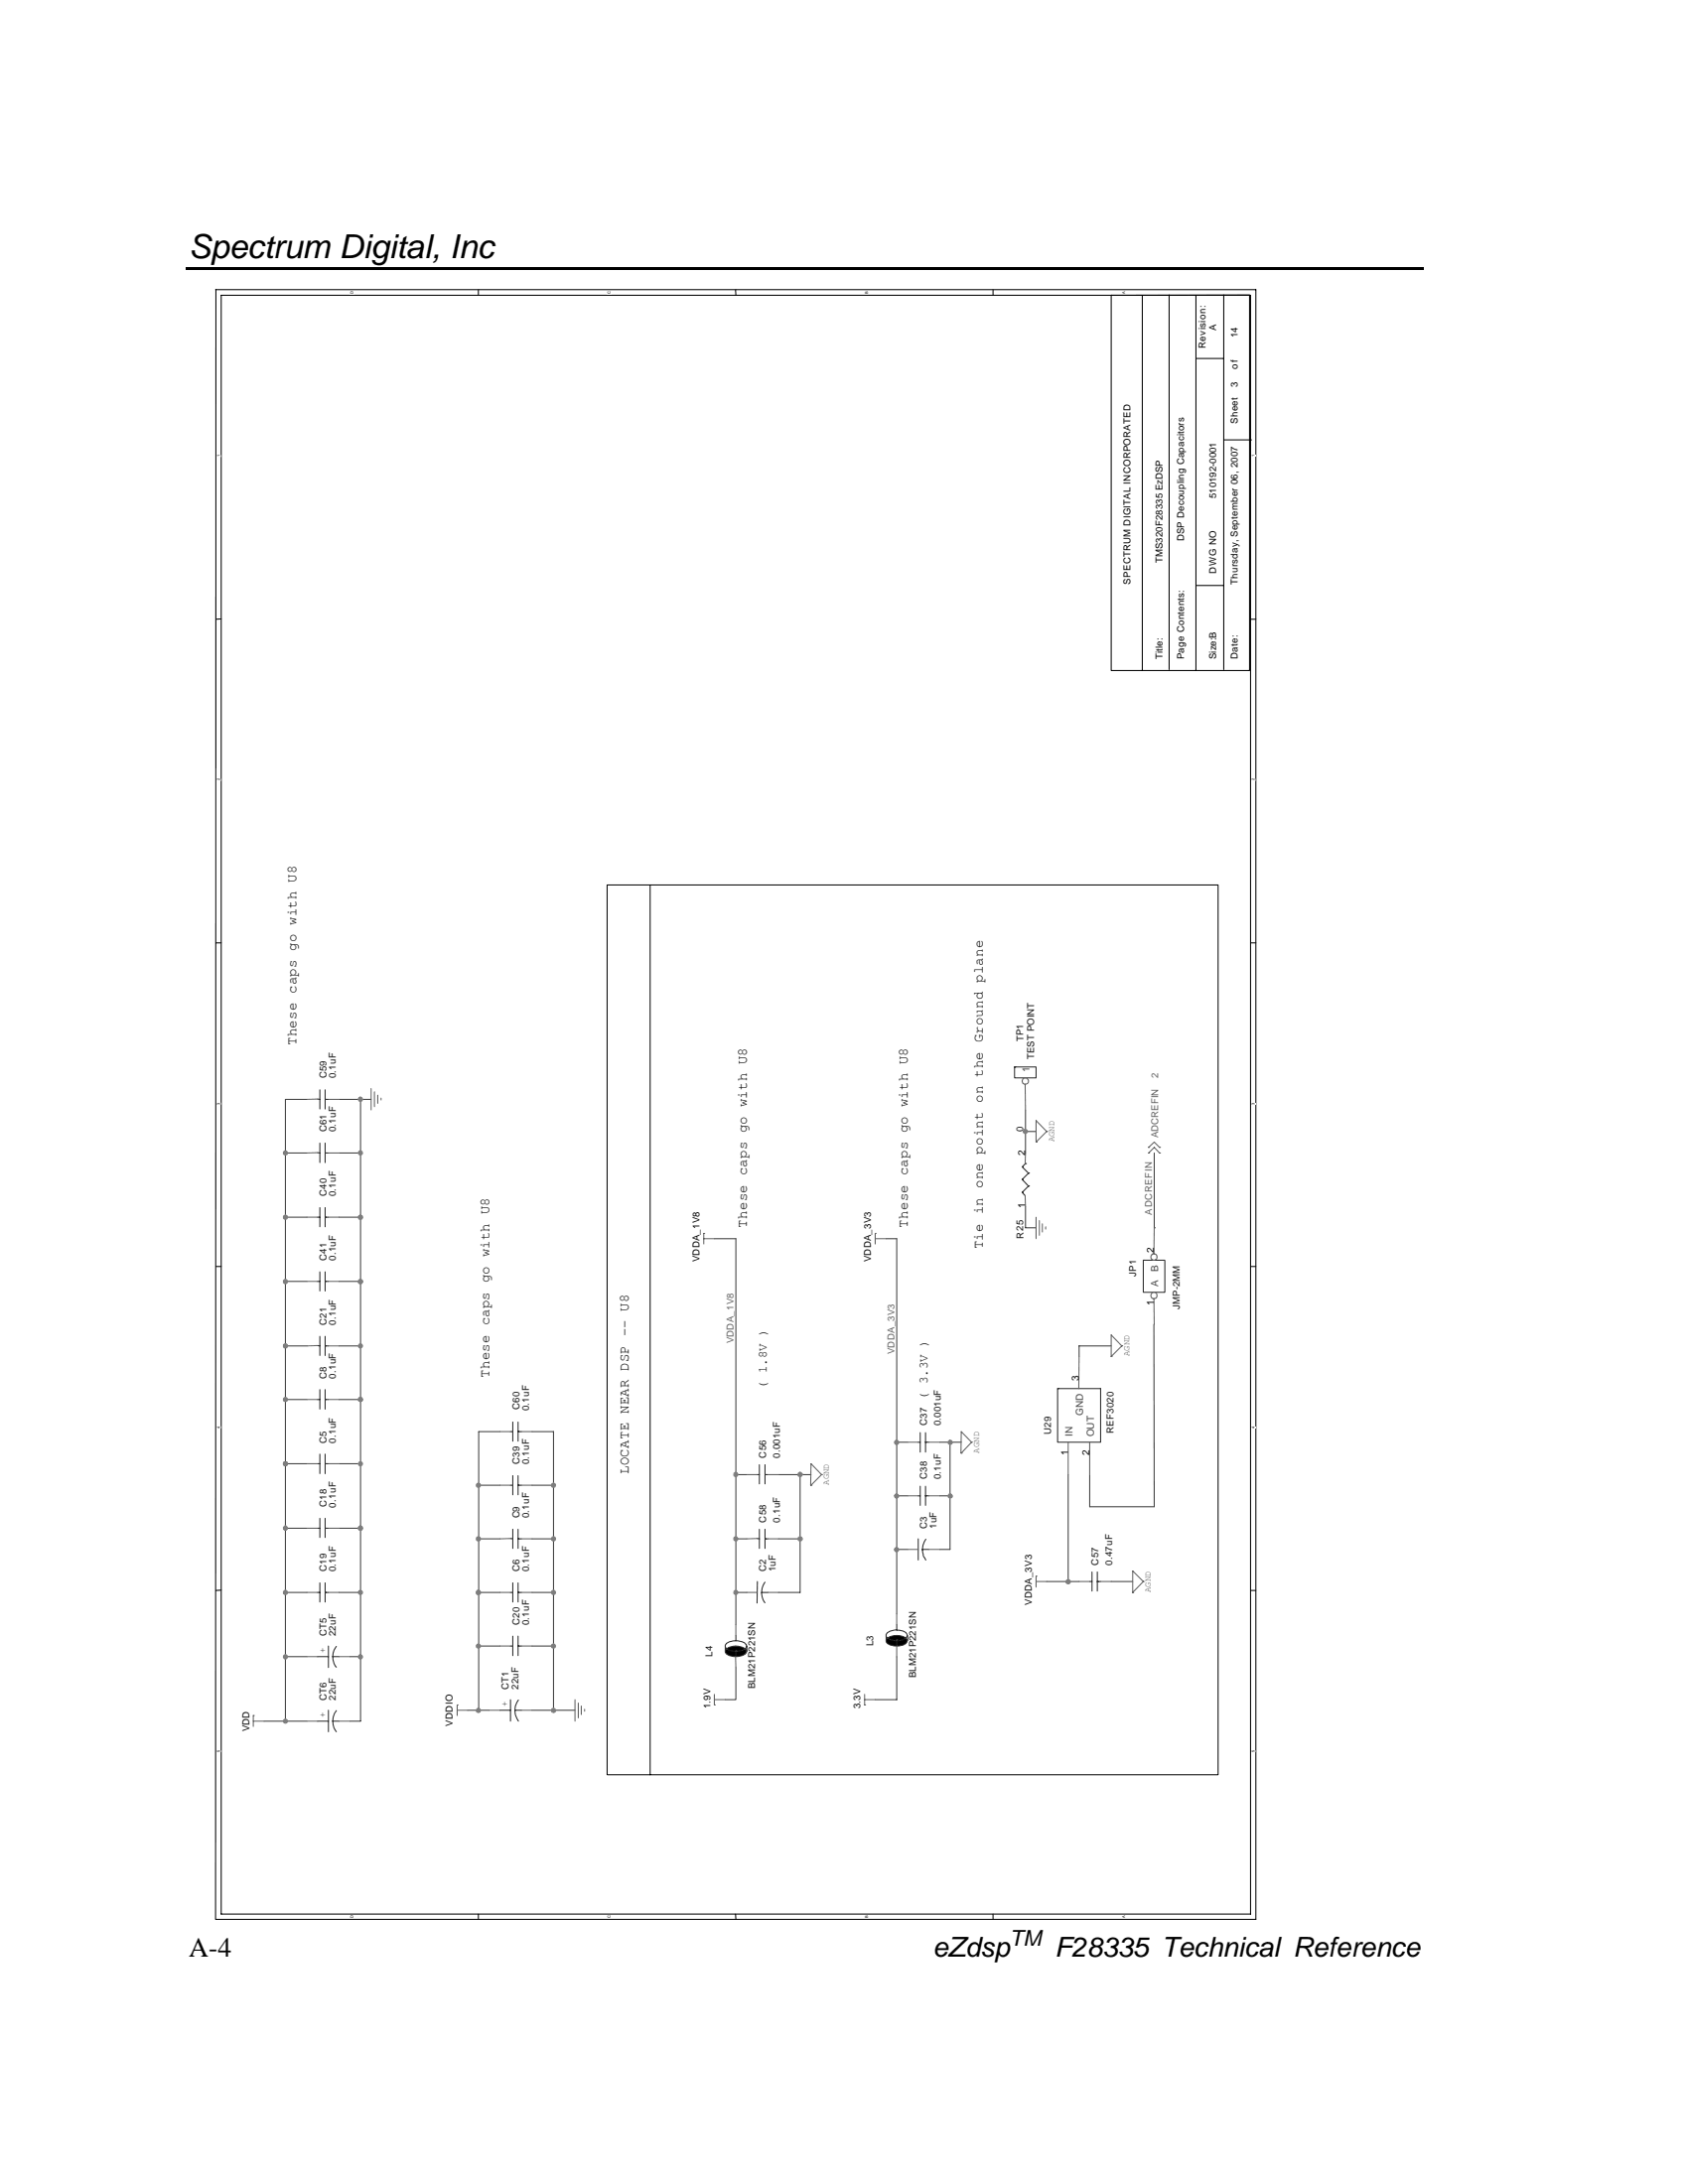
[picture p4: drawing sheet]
<svg xmlns="http://www.w3.org/2000/svg" width="216mm" height="279mm" viewBox="0 0 216 279" stroke-linecap="round" stroke-linejoin="round" font-family="sans-serif">
<path d="M23.8 34.2h.2v.3h-.2z" fill="#000"/>
<path d="M24 34.3h158.1" fill="none" stroke="#000" stroke-width=".34"/>
<path d="M25.4 36h135.7v209.5h-135.7z" fill="#fff"/>
<path d="M27.6 37.1h133v208.4h-133M27.6 37.1v208.4M28.3 37.8h131.6v207.1h-131.6z" fill="none" stroke="#000" stroke-width=".13"/>
<g fill="#fff">
<path d="M27.7 223.9h.6v.3h-.6z"/>
<path d="M160 223.9h.6v.3h-.6z"/>
</g>
<path d="M28.3 203.4l-.7 .1M159.9 203.5h.7" fill="none" stroke="#000" stroke-width=".13"/>
<g fill="#fff">
<path d="M27.7 182.5h.6v.2h-.6z"/>
<path d="M160 182.5h.6v.2h-.6z"/>
</g>
<path d="M27.6 162h.7M159.9 162h.7" fill="none" stroke="#000" stroke-width=".13"/>
<g fill="#fff">
<path d="M27.7 141.1h.6v.2h-.6z"/>
<path d="M160 141.1h.6v.2h-.6z"/>
</g>
<path d="M27.6 120.6h.7M159.9 120.6h.7" fill="none" stroke="#000" stroke-width=".13"/>
<g fill="#fff">
<path d="M27.7 99.6h.6v.3h-.6z"/>
<path d="M160 99.6h.6v.3h-.6z"/>
</g>
<path d="M28.3 79.2h-.7M159.9 79.2h.7" fill="none" stroke="#000" stroke-width=".13"/>
<g fill="#fff">
<path d="M27.7 58.2h.6v.3h-.6z"/>
<path d="M160 58.2h.6v.3h-.6z"/>
<path d="M44.7 245h.6v.4h-.6z"/>
<path d="M44.7 37.2h.6v.4h-.6z"/>
<path d="M77.7 245h.5v.4h-.5z"/>
<path d="M77.7 37.2h.5v.4h-.5z"/>
</g>
<path d="M61.2 37.1v.7M61.2 244.9v.6" fill="none" stroke="#000" stroke-width=".13"/>
<g fill="#fff">
<path d="M110.5 245h.6v.4h-.6z"/>
<path d="M110.5 37.3h.6v.3h-.6z"/>
</g>
<path d="M94.1 37.1v.7M94.1 244.9v.6" fill="none" stroke="#000" stroke-width=".13"/>
<g fill="#fff">
<path d="M143.5 245.1h.5v.3h-.5z"/>
<path d="M143.5 37.3h.5v.3h-.5z"/>
</g>
<g fill="none" stroke="#000" stroke-width=".13">
<path d="M127 37.1v.7M142.1 37.8h.1M146.1 37.8v48M149.5 37.7v48M153 37.8v48M156.5 37.7v48M159.8 37.7l-17.7 .1v48h17.7v-48M153 45.9h3.5M156.5 56.3h3.4M159.9 56.3h.1M153 74.9h3.5M77.7 113.2h78.1v113.8h-78.1z"/>
<path d="M83.2 113.2v113.8M127 244.9v.6"/>
</g>
<g fill="none" stroke="#3d3d3d" stroke-width=".13">
<path d="M36.5 155.7h2.8M36.5 147.5h2.8M39.3 140.6h-2.8v79.6M43.4 155.7h2.7M43.4 140.6h4.1M43.4 147.5h2.7M46.1 140.6v79.6h-1.3M91.4 158.5h2.7v45.2M113.3 158.5h1.4v26M131.2 144.8h.1M131.2 144.8h1.3M131.2 142v5.5"/>
<path d="M131.2 154.4v2.7h1.3M147.6 157.1h.1M147.6 147.5v9.6M36.5 163.9h2.8M36.5 172.2h2.8M36.5 179h2.8M43.4 163.9h2.7M43.4 172.2h2.7M43.4 179h2.7M142.1 172.2h-4.1v1.3M147.6 169.4v23.4h-8.2v-4.1M36.5 187.3h2.8"/>
<path d="M36.5 195.5h2.8M43.4 187.3h2.7M43.4 195.5h2.7M61.2 190h2.7M61.2 196.9h2.7M63.9 183.1h-2.7v35.7M68 183.1h2.8v6.9M68 190h2.8M70.8 190v6.9h-2.8M70.8 196.9v21.9M94.1 188.7h.1M94.1 196.9h1.4"/>
<path d="M94.1 188.7h1.4M99.6 196.9h2.7M99.6 188.7h4.1M102.3 188.7v15h-2.7M114.7 184.5h.1M114.7 191.4v15.1M114.7 198.2h1.4M114.7 191.4h1.4M116.1 184.5h-1.4v6.9M120.2 184.5h2.8M120.2 191.4h1.3M121.5 184.5v13.7h-1.3"/>
<path d="M136.6 188.7v13.6M36.5 203.7h2.8M36.5 211.9h2.8M43.4 203.7h2.7M44.8 211.9h1.3M59.8 218.8h2.7M61.2 203.7h2.7M61.2 210.6h2.7M68 203.7h2.8M68 218.8h5.5M68 210.6h2.8M94.1 213.3v4.1h-1.3"/>
<path d="M95.5 203.7h-1.4v4.1M114.7 211.9v5.5h-2.8M133.9 202.3h4.1M142.1 202.3h2.8M33.8 220.2h5.5"/>
</g>
<g fill="none" stroke="#616161" stroke-width=".13">
<path d="M47.5 139.2v2.8M47.9 139.7v1.9M39.3 155.7h1.3M40.6 140.6h-1.3M42 155.7h1.4M42 140.6h1.4M48.3 140.1v1.1M48.7 140.5v.2M90 157.8h.1M90 158.5h1.4M90 157.8v1.3M111.9 157.8h.1"/>
<path d="M111.9 158.5h1.4M111.9 157.8v1.3M131.1 153l.1 1.4M131.2 147.5l-.1 1.4M132.5 146.1h.1M132.5 155.7v2.8M132.9 156.1v1.9M133.3 156.6v1M133.7 156.9v.3M133.9 144.8h.1M133.9 144.8l-1.4-1.4v2.7M133.9 144.8l-1.4 1.3"/>
<path d="M146.9 146.8h.1M146.9 147.5h.1M146.9 146.8l.7-.7 .7 .7M146.9 147.5l.7-.7 .7 .7M148.3 146.8h.1M148.3 147.5h.1M39.3 179h1.3M42 179h1.4M142.1 173.5h.1M143.5 172.2h.1M143.5 172.2l-1.4-1.4v2.7M143.5 172.2l-1.4 1.3"/>
<path d="M39.3 187.3h1.3M42 187.3h1.4M96.8 196.8l-1.3 .1M98.2 196.9h1.4M103.7 190h.1M105.1 188.7h.1M105.1 188.7l-1.4-1.4v2.7M105.1 188.7l-1.4 1.3M116.1 184.5h1.3M118.8 184.5h1.4M123 185.9h.1M124.3 184.5h.1"/>
<path d="M124.3 184.5l-1.3-1.4-.1 2.8M124.3 184.5l-1.3 1.4M32.4 219.5h.1M32.4 219.5v1.4M58.5 218.1h.1M58.5 218.8h1.3M58.5 218.1v1.4M73.5 217.4v2.8M74 217.9v1.9M74.4 218.2v1.1M74.8 218.7v.2M91.4 218.1h.1"/>
<path d="M91.4 217.4h1.4M91.4 216.8v1.3M110.6 218.1h.1M110.6 217.4h1.3M110.6 216.8v1.3M132.5 201.6h.1M132.5 202.3h1.4M132.5 201.6v1.4M144.9 203.7h.1M146.2 202.3h.1M146.2 202.3l-1.3-1.3v2.7M146.2 202.3l-1.3 1.4"/>
<path d="M32.4 220.2h1.4"/>
</g>
<g fill="none" stroke="#262626" stroke-width=".13">
<path d="M40.9 139.4v2.5M41.6 139.4v2.5M129.8 136.5h.1M129.8 136.5h2.7v1.4h-2.7zM40.6 155.7h.3M40.6 140.6h.3M40.9 154.5v2.4M41.6 155.7h.1M41.6 140.6h.1M41.6 154.5v2.4M41.6 155.7h.4M41.6 140.6h.4"/>
<path d="M130.7 152.5h.1M130.7 150.9h.1M130.7 149.3h.1M130.7 152.5l.4 .5M130.7 150.9l.8 .8M130.7 149.3l.8 .8M131.2 148.9h.1M131.2 148.9l-.5 .4M131.5 151.7h.1M131.5 150.1h.1M131.5 151.7l-.8 .8M131.5 150.1l-.8 .8"/>
<path d="M40.6 179h.3M40.9 177.8v2.5M41.6 179h.1M41.6 177.8v2.5M41.6 179h.4M40.6 187.3h.3M40.9 186v2.5M41.6 187.3h.1M41.6 187.3h.4M41.6 186v2.5M96.8 196.8l.3 .1M97.1 195.6v2.5"/>
<path d="M97.8 196.9h.1M97.8 195.6v2.5M97.8 196.9h.4M117.4 184.5h.3M117.7 183.3v2.5M118.4 184.5h.1M118.4 184.5h.4M118.4 183.3v2.5"/>
</g>
<circle cx="131.1" cy="138.3" r=".4" fill="#fff"/>
<g fill="none" stroke="#616161" stroke-width=".13">
<path d="M131.1 138.7l.1 3.3M95.5 188.7h1.3M98.2 188.7h1.4M63.9 203.7h1.4M66.7 203.7h1.3M39.3 220.2h1.3M43.4 220.2h1.4"/>
<circle cx="131.1" cy="138.3" r=".4"/>
</g>
<g fill="none" stroke="#262626" stroke-width=".13">
<path d="M96.8 188.7h.3M97.1 187.4v2.4M97.8 188.7h.1M97.8 188.7h.4M97.8 187.4v2.4M42 218.8v2.7M43 218.8a1.96 1.96 0 0 0-.4 1.4M65.3 203.7h.3M65.6 202.5v2.4M66.3 203.7h.1M66.3 203.7h.4M66.3 202.5v2.4"/>
<path d="M40.6 220.2h1.4M42.6 220.2a2.03 2.03 0 0 0 .4 1.3M42.6 220.2h.8"/>
</g>
<path d="M93 210.9a2.03 2.03 0 0 1 2.5 .2v.3a1.96 1.96 0 0 1-2.7 0v-.3z" fill-rule="evenodd" fill="#fff"/>
<path d="M93 210.9a2.03 2.03 0 0 1 2.5 .2v.3a1.96 1.96 0 0 1-2.7 0v-.3z" fill-rule="evenodd" fill="#000"/>
<g fill="none" stroke="#262626" stroke-width=".13">
<path d="M40.6 172.1l.3 .1M40.9 171v2.4M41.6 172.2h.1M41.6 171v2.4M41.6 172.2h.4M40.6 195.5h.3M40.9 194.2v2.5M41.6 195.5h.1M41.6 194.2v2.5M41.6 195.5h.4M65.3 196.8l.3 .1M65.3 190h.3"/>
<path d="M65.6 188.8v2.4M65.6 195.6v2.5M66.3 196.9h.1M66.3 190h.1M66.3 188.8v2.4M66.3 195.6v2.5M66.3 196.9h.4M66.3 190h.4M40.6 211.9h1.4M42 210.6v2.7M42.6 211.9a2.02 2.02 0 0 0 .4 1.4M42.6 211.9h.8"/>
<path d="M43 210.6a1.96 1.96 0 0 0-.4 1.3M63.9 218.8h1.4M65.3 210.6h.3M65.3 217.4v2.8M65.6 209.3v2.5M65.8 218.8h.9M66.3 210.6h.1M66.3 210.6h.4M66.3 209.3v2.5M66.3 217.5a2.38 2.38 0 0 0 0 2.7M92.8 210.6v.7M94.1 210.6l-.7 .1-.4 .2-.2 .2v.3a1.96 1.96 0 0 0 2.7 0v-.3l-.3-.2-.4-.2-.7-.1"/>
<path d="M94.1 209.2v.7a1.53 1.53 0 0 1 1.4 .6 .81 .81 0 0 1-1 .7 2 2 0 0 1-1.7-.5v-.2l.2-.3 .4-.2 .7-.1M94.1 211.1h.1M94.1 211.1v.7M95.5 210.6v.7M96.9 202.3l-.1 2.8M97.4 203.7h.8M97.8 202.4a2.24 2.24 0 0 0 0 2.6M139.4 202.3h.3M139.7 201.1v2.5M140.3 202.3h.1M140.3 202.3h.5M140.3 201.1v2.5"/>
</g>
<g fill="none" stroke="#616161" stroke-width=".13">
<path d="M40.6 172.1l-1.3 .1M42 172.2h1.4M39.3 195.5h1.3M42 195.5h1.4M63.9 190h1.4M65.3 196.8l-1.4 .1M66.7 196.9h1.3M66.7 190h1.3M39.3 211.9h1.3M43.4 211.9h1.4M62.5 218.8h1.4M63.9 210.6h1.4"/>
<path d="M66.7 210.6h1.3M66.7 218.8h1.3M94.1 211.9v1.4M94.1 207.8v1.4M95.5 203.7h1.3M98.2 203.7h1.4M138 202.3h1.4M140.8 202.3h1.3"/>
</g>
<path d="M113.6 209.5a2.27 2.27 0 0 1 2.2 0l.2 .3v.2a1.86 1.86 0 0 1-2.4 .3l-.2-.3v-.2z" fill-rule="evenodd" fill="#fff"/>
<path d="M113.6 209.5a2.27 2.27 0 0 1 2.2 0l.2 .3v.2a1.86 1.86 0 0 1-2.4 .3l-.2-.3v-.2z" fill-rule="evenodd" fill="#000"/>
<g fill="none" stroke="#262626" stroke-width=".13">
<path d="M146.2 161.2h.1M146.2 161.2h2.8v4.1h-2.8zM65.3 183.1h.3M65.6 181.9v2.5M66.3 183.1h.1M66.3 183.1h.4M66.3 181.9v2.5M117.4 196.9v2.7M118 198.2h.8M118.4 196.9a2.19 2.19 0 0 0-.4 1.4v-.1a1.95 1.95 0 0 0 .4 1.4M40.6 203.7h.3M40.9 202.5v2.4"/>
<path d="M41.6 203.7h.1M41.6 203.7h.4M41.6 202.5v2.4M113.3 209.2v.7M113.6 209.5a2.27 2.27 0 0 1 2.2 0l.2 .3v.2a1.86 1.86 0 0 1-2.4 .3l-.2-.3v-.2zM114.7 207.8v.7l-.7 .1-.4 .2-.3 .3 .1 .3a1.87 1.87 0 0 0 2.6-.1v-.2l-.2-.3-.4-.2-.7-.1M114.7 209.7h.1M114.7 209.7v.8M116.1 209.2v.7"/>
</g>
<path d="M63.9 183.1h1.4M66.7 183.1h1.3M116.1 198.2h1.3M118.8 198.2h1.4M39.3 203.7h1.3M42 203.7h1.4M114.7 206.5v1.3M114.7 210.6v1.3" fill="none" stroke="#616161" stroke-width=".13"/>
<circle cx="147.6" cy="165.7" r=".41" fill="#fff"/>
<g fill="none" stroke="#616161" stroke-width=".13">
<path d="M147.6 166.1v3.3"/>
<circle cx="147.6" cy="165.7" r=".41"/>
</g>
<circle cx="147.6" cy="160.8" r=".42" fill="#fff"/>
<path d="M40.6 147.5h-1.3M42 147.5h1.4M147.6 157.1l-.1 3.3a.41 .41 0 0 0-.2 .7 .4 .4 0 0 0 .7-.1 .4 .4 0 0 0-.4-.6M39.3 163.9h1.3M42 163.9h1.4M138 173.5v4.1M116.1 191.4h1.3M118.8 191.4h1.4M136.6 184.5v4.2M139.4 184.5v4.2" fill="none" stroke="#616161" stroke-width=".13"/>
<g fill="none" stroke="#262626" stroke-width=".13">
<path d="M40.6 147.5h.3M40.9 146.2v2.5M41.6 147.5h.1M41.6 146.2v2.5M41.6 147.5h.4M40.6 163.9h.3M40.9 162.7v2.5M41.6 163.9h.1M41.6 163.9h.4M41.6 162.7v2.5M135.3 177.6h.1M140.7 177.6h-5.4v6.9h5.5v-6.9"/>
<path d="M117.4 191.4h.3M117.7 190.1v2.5M118.4 191.4h.1M118.4 191.4h.4M118.4 190.1v2.5"/>
</g>
<path d="M36.4 171.9h.2l.2 .2v.2l-.2 .1h-.2l-.1-.1v-.2z" fill-rule="evenodd" fill="#7e7e7e"/>
<path d="M36.4 171.9h.2l.2 .2v.2l-.2 .1h-.2l-.1-.1v-.2z" fill="none" stroke="#7e7e7e" stroke-width=".13"/>
<path d="M36.3 163.8l.3-.1 .2 .1v.3l-.2 .1h-.3v-.1z" fill-rule="evenodd" fill="#7e7e7e"/>
<path d="M36.3 163.8l.3-.1 .2 .1v.3l-.2 .1h-.3v-.1z" fill="none" stroke="#7e7e7e" stroke-width=".13"/>
<path d="M36.4 178.8h.2l.2 .1-.1 .4h-.3l-.1-.1v-.3z" fill-rule="evenodd" fill="#7e7e7e"/>
<path d="M36.4 178.8h.2l.2 .1-.1 .4h-.3l-.1-.1v-.3z" fill="none" stroke="#7e7e7e" stroke-width=".13"/>
<path d="M36.3 187.1l.2-.1h.2l.1 .2-.1 .2a.31 .31 0 0 1-.4 0z" fill-rule="evenodd" fill="#7e7e7e"/>
<path d="M36.3 187.1l.2-.1h.2l.1 .2-.1 .2a.31 .31 0 0 1-.4 0z" fill="none" stroke="#7e7e7e" stroke-width=".13"/>
<path d="M36.3 187.1l.2-.1h.2l.1 .2-.1 .2a.31 .31 0 0 1-.4 0z" fill-rule="evenodd" fill="#7e7e7e"/>
<path d="M36.3 187.1l.2-.1h.2l.1 .2-.1 .2a.31 .31 0 0 1-.4 0z" fill="none" stroke="#7e7e7e" stroke-width=".13"/>
<path d="M36.4 195.2h.2l.2 .2a.28 .28 0 0 1-.1 .3 .28 .28 0 0 1-.3 0l-.1-.1v-.2z" fill-rule="evenodd" fill="#7e7e7e"/>
<path d="M36.4 195.2h.2l.2 .2a.28 .28 0 0 1-.1 .3 .28 .28 0 0 1-.3 0l-.1-.1v-.2z" fill="none" stroke="#7e7e7e" stroke-width=".13"/>
<circle cx="46.1" cy="179" r=".26" fill="#7e7e7e"/>
<path d="M46.1 178.8h-.2l-.1 .3 .2 .2h.2a.26 .26 0 0 0 .2-.3 .26 .26 0 0 0-.3-.2" fill="none" stroke="#7e7e7e" stroke-width=".13"/>
<path d="M45.9 187.1a.27 .27 0 0 1 .4 0 .27 .27 0 0 1-.1 .4h-.3l-.1-.2z" fill-rule="evenodd" fill="#7e7e7e"/>
<path d="M46.1 187l-.2 .1-.1 .2 .2 .2h.2a.25 .25 0 0 0 .2-.3 .25 .25 0 0 0-.3-.2" fill="none" stroke="#7e7e7e" stroke-width=".13"/>
<path d="M61 189.8h.1h.3v.1v.3a.31 .31 0 0 1-.5-.1z" fill-rule="evenodd" fill="#7e7e7e"/>
<path d="M61 189.8h.1h.3v.1v.3a.31 .31 0 0 1-.5-.1z" fill="none" stroke="#7e7e7e" stroke-width=".13"/>
<path d="M70.6 189.8h.1a.22 .22 0 0 1 .3 .1v.3l-.3 .1-.2-.2z" fill-rule="evenodd" fill="#7e7e7e"/>
<path d="M70.6 189.8h.1a.22 .22 0 0 1 .3 .1v.3l-.3 .1-.2-.2z" fill="none" stroke="#7e7e7e" stroke-width=".13"/>
<path d="M70.6 196.7l.3-.1 .1 .1v.2l-.1 .2h-.2l-.2-.1z" fill-rule="evenodd" fill="#7e7e7e"/>
<path d="M70.6 196.7l.3-.1 .1 .1v.2l-.1 .2h-.2l-.2-.1z" fill="none" stroke="#7e7e7e" stroke-width=".13"/>
<path d="M60.9 203.6a.32 .32 0 0 1 .5 0v.2l-.1 .2-.3-.1z" fill-rule="evenodd" fill="#7e7e7e"/>
<path d="M60.9 203.6a.32 .32 0 0 1 .5 0v.2l-.1 .2-.3-.1z" fill="none" stroke="#7e7e7e" stroke-width=".13"/>
<path d="M60.9 203.6a.32 .32 0 0 1 .5 0v.2l-.1 .2-.3-.1z" fill-rule="evenodd" fill="#7e7e7e"/>
<path d="M60.9 203.6a.32 .32 0 0 1 .5 0v.2l-.1 .2-.3-.1z" fill="none" stroke="#7e7e7e" stroke-width=".13"/>
<path d="M70.5 203.6a.28 .28 0 0 1 .4-.1 .28 .28 0 0 1 .1 .3l-.1 .2h-.2l-.1-.1z" fill-rule="evenodd" fill="#7e7e7e"/>
<path d="M70.5 203.6a.28 .28 0 0 1 .4-.1 .28 .28 0 0 1 .1 .3l-.1 .2h-.2l-.1-.1z" fill="none" stroke="#7e7e7e" stroke-width=".13"/>
<circle cx="46.1" cy="140.6" r=".29" fill="#7e7e7e"/>
<path d="M46.1 140.3l-.1 .1a.27 .27 0 0 0-.2 .2 .27 .27 0 0 0 .2 .3h.2a.29 .29 0 0 0 .2-.3 .29 .29 0 0 0-.3-.3" fill="none" stroke="#7e7e7e" stroke-width=".13"/>
<circle cx="46.1" cy="147.5" r=".29" fill="#7e7e7e"/>
<path d="M46.1 147.2a.27 .27 0 0 0-.3 .4 .27 .27 0 0 0 .4 .1 .27 .27 0 0 0 .1-.4l-.2-.1" fill="none" stroke="#7e7e7e" stroke-width=".13"/>
<path d="M61 196.7a.23 .23 0 0 1 .3-.1 .23 .23 0 0 1 .1 .2v.2l-.1 .1h-.2l-.2-.1z" fill-rule="evenodd" fill="#7e7e7e"/>
<path d="M61 196.7a.23 .23 0 0 1 .3-.1 .23 .23 0 0 1 .1 .2v.2l-.1 .1h-.2l-.2-.1z" fill="none" stroke="#7e7e7e" stroke-width=".13"/>
<circle cx="70.8" cy="218.8" r=".27" fill="#7e7e7e"/>
<circle cx="70.8" cy="218.8" r=".27" fill="none" stroke="#7e7e7e" stroke-width=".13"/>
<path d="M60.9 210.5h.1a.28 .28 0 0 1 .4 0v.3a.29 .29 0 0 1-.4 0 .29 .29 0 0 1-.1-.3z" fill-rule="evenodd" fill="#7e7e7e"/>
<path d="M60.9 210.5h.1a.28 .28 0 0 1 .4 0v.3a.29 .29 0 0 1-.4 0 .29 .29 0 0 1-.1-.3z" fill="none" stroke="#7e7e7e" stroke-width=".13"/>
<path d="M70.5 210.5a.27 .27 0 0 1 .5-.1 .27 .27 0 0 1-.1 .4h-.3z" fill-rule="evenodd" fill="#7e7e7e"/>
<path d="M70.5 210.5a.27 .27 0 0 1 .5-.1 .27 .27 0 0 1-.1 .4h-.3z" fill="none" stroke="#7e7e7e" stroke-width=".13"/>
<path d="M36.3 203.6a.32 .32 0 0 1 .5 0v.2l-.2 .2-.3-.1z" fill-rule="evenodd" fill="#7e7e7e"/>
<path d="M36.3 203.6a.32 .32 0 0 1 .5 0v.2l-.2 .2-.3-.1z" fill="none" stroke="#7e7e7e" stroke-width=".13"/>
<path d="M36.3 211.7a.29 .29 0 0 1 .5 .2l-.1 .3h-.3l-.1-.1z" fill-rule="evenodd" fill="#7e7e7e"/>
<path d="M36.3 211.7a.29 .29 0 0 1 .5 .2l-.1 .3h-.3l-.1-.1z" fill="none" stroke="#7e7e7e" stroke-width=".13"/>
<path d="M45.9 155.5a.27 .27 0 0 1 .4 .1 .27 .27 0 0 1-.1 .4l-.3-.1-.1-.2z" fill-rule="evenodd" fill="#7e7e7e"/>
<path d="M46.1 155.5h-.2l-.1 .3 .2 .2 .2-.1a.26 .26 0 0 0 .1-.2 .26 .26 0 0 0-.2-.2" fill="none" stroke="#7e7e7e" stroke-width=".13"/>
<circle cx="61.2" cy="218.8" r=".27" fill="#7e7e7e"/>
<circle cx="61.2" cy="218.8" r=".27" fill="none" stroke="#7e7e7e" stroke-width=".13"/>
<path d="M36.4 147.2h.2l.2 .2-.1 .3-.2 .1-.2-.2v-.2z" fill-rule="evenodd" fill="#7e7e7e"/>
<path d="M36.5 147.2l-.2 .2v.2l.2 .2 .3-.2v-.2l-.3-.2" fill="none" stroke="#7e7e7e" stroke-width=".13"/>
<circle cx="36.5" cy="220.2" r=".29" fill="#7e7e7e"/>
<path d="M36.5 219.9l-.2 .1a.29 .29 0 0 0 .1 .4h.2a.26 .26 0 0 0 .2-.3 .26 .26 0 0 0-.3-.2" fill="none" stroke="#7e7e7e" stroke-width=".13"/>
<circle cx="46.1" cy="212" r=".28" fill="#7e7e7e"/>
<path d="M46.1 211.7h-.1a.26 .26 0 0 0-.1 .4 .26 .26 0 0 0 .4 0 .26 .26 0 0 0-.2-.4" fill="none" stroke="#7e7e7e" stroke-width=".13"/>
<circle cx="46.1" cy="195.5" r=".26" fill="#7e7e7e"/>
<path d="M46.1 195.2l-.2 .1-.1 .3 .2 .2 .2-.1a.28 .28 0 0 0 .1-.3 .28 .28 0 0 0-.2-.2" fill="none" stroke="#7e7e7e" stroke-width=".13"/>
<path d="M45.9 203.6l.2-.1a.3 .3 0 0 1 .2 .4l-.3 .1-.2-.2z" fill-rule="evenodd" fill="#7e7e7e"/>
<path d="M46.1 203.5a.25 .25 0 0 0-.2 .3l.1 .2 .3-.1v-.3l-.2-.1" fill="none" stroke="#7e7e7e" stroke-width=".13"/>
<path d="M46 171.9a.28 .28 0 0 1 .3 .2 .28 .28 0 0 1-.1 .3h-.2l-.2-.2z" fill-rule="evenodd" fill="#7e7e7e"/>
<path d="M46.1 171.9l-.2 .2-.1 .1 .2 .2h.2a.26 .26 0 0 0 .2-.3 .26 .26 0 0 0-.3-.2" fill="none" stroke="#7e7e7e" stroke-width=".13"/>
<circle cx="46.1" cy="179" r=".26" fill="#7e7e7e"/>
<path d="M46.1 178.8h-.2l-.1 .3 .2 .2h.2a.26 .26 0 0 0 .2-.3 .26 .26 0 0 0-.3-.2" fill="none" stroke="#7e7e7e" stroke-width=".13"/>
<circle cx="46.1" cy="163.9" r=".26" fill="#7e7e7e"/>
<path d="M46.1 163.7l-.2 .1-.1 .2 .2 .2h.2a.28 .28 0 0 0 .1-.3 .28 .28 0 0 0-.2-.2" fill="none" stroke="#7e7e7e" stroke-width=".13"/>
<path d="M45.9 155.5a.27 .27 0 0 1 .4 .1 .27 .27 0 0 1-.1 .4l-.3-.1-.1-.2z" fill-rule="evenodd" fill="#7e7e7e"/>
<path d="M46.1 155.5h-.2l-.1 .3 .2 .2 .2-.1a.26 .26 0 0 0 .1-.2 .26 .26 0 0 0-.2-.2" fill="none" stroke="#7e7e7e" stroke-width=".13"/>
<circle cx="46.1" cy="163.9" r=".26" fill="#7e7e7e"/>
<path d="M46.1 163.7l-.2 .1-.1 .2 .2 .2h.2a.28 .28 0 0 0 .1-.3 .28 .28 0 0 0-.2-.2" fill="none" stroke="#7e7e7e" stroke-width=".13"/>
<path d="M36.3 155.5h.4l.1 .1-.1 .3a.31 .31 0 0 1-.4-.1z" fill-rule="evenodd" fill="#7e7e7e"/>
<path d="M36.3 155.5h.4l.1 .1-.1 .3a.31 .31 0 0 1-.4-.1z" fill="none" stroke="#7e7e7e" stroke-width=".13"/>
<circle cx="46.1" cy="195.5" r=".26" fill="#7e7e7e"/>
<path d="M46.1 195.2l-.2 .1-.1 .3 .2 .2 .2-.1a.28 .28 0 0 0 .1-.3 .28 .28 0 0 0-.2-.2" fill="none" stroke="#7e7e7e" stroke-width=".13"/>
<circle cx="121.5" cy="191.4" r=".27" fill="#7e7e7e"/>
<circle cx="121.5" cy="191.4" r=".27" fill="none" stroke="#7e7e7e" stroke-width=".13"/>
<circle cx="121.5" cy="184.5" r=".28" fill="#7e7e7e"/>
<circle cx="121.5" cy="184.5" r=".28" fill="none" stroke="#7e7e7e" stroke-width=".13"/>
<path d="M93.9 203.6a.3 .3 0 0 1 .5 0l-.2 .4h-.2l-.1-.1z" fill-rule="evenodd" fill="#7e7e7e"/>
<path d="M93.9 203.6a.3 .3 0 0 1 .5 0l-.2 .4h-.2l-.1-.1z" fill="none" stroke="#7e7e7e" stroke-width=".13"/>
<path d="M93.9 196.7l.3-.1 .2 .2-.2 .3-.3-.1z" fill-rule="evenodd" fill="#7e7e7e"/>
<path d="M93.9 196.7l.3-.1 .2 .2-.2 .3-.3-.1z" fill="none" stroke="#7e7e7e" stroke-width=".13"/>
<path d="M102.1 188.4a.29 .29 0 0 1 .4 0 .29 .29 0 0 1 .1 .4 .29 .29 0 0 1-.4 .1l-.1-.1z" fill-rule="evenodd" fill="#7e7e7e"/>
<path d="M102.1 188.4a.29 .29 0 0 1 .4 0 .29 .29 0 0 1 .1 .4 .29 .29 0 0 1-.4 .1l-.1-.1z" fill="none" stroke="#7e7e7e" stroke-width=".13"/>
<circle cx="102.3" cy="196.9" r=".26" fill="#7e7e7e"/>
<circle cx="102.3" cy="196.9" r=".26" fill="none" stroke="#7e7e7e" stroke-width=".13"/>
<circle cx="114.7" cy="198.2" r=".26" fill="#7e7e7e"/>
<path d="M114.7 198h-.1a.26 .26 0 0 0-.2 .3 .26 .26 0 0 0 .4 .1 .26 .26 0 0 0 .1-.4h-.2" fill="none" stroke="#7e7e7e" stroke-width=".13"/>
<circle cx="114.7" cy="191.4" r=".27" fill="#7e7e7e"/>
<path d="M114.7 191.1a.28 .28 0 0 0-.3 .4 .28 .28 0 0 0 .5 0 .28 .28 0 0 0-.2-.4" fill="none" stroke="#7e7e7e" stroke-width=".13"/>
<circle cx="114.7" cy="184.5" r=".28" fill="#7e7e7e"/>
<path d="M114.7 184.2a.26 .26 0 0 0-.3 .4 .26 .26 0 0 0 .4 .1 .26 .26 0 0 0 0-.4l-.1-.1" fill="none" stroke="#7e7e7e" stroke-width=".13"/>
<circle cx="94.1" cy="188.6" r=".28" fill="#7e7e7e"/>
<circle cx="94.1" cy="188.6" r=".28" fill="none" stroke="#7e7e7e" stroke-width=".13"/>
<circle cx="136.6" cy="202.4" r=".28" fill="#7e7e7e"/>
<circle cx="136.6" cy="202.4" r=".28" fill="none" stroke="#7e7e7e" stroke-width=".13"/>
<circle cx="131.1" cy="144.8" r=".26" fill="#7e7e7e"/>
<circle cx="131.1" cy="144.8" r=".26" fill="none" stroke="#7e7e7e" stroke-width=".13"/>
<text font-size="4.2" x="24.1" y="33">Spectrum Digital, Inc</text>
<g font-size="3.5">
<text x="24.1" y="250.4">A-4</text>
<text x="119.3" y="250.4">eZdsp</text>
<text x="134.9" y="250.4">F28335 Technical Reference</text>
</g>
<text font-size="2.8" x="129.1" y="249">TM</text>
<g font-size="1.8">
<text x="37.9" y="133.7" transform="rotate(-90 37.9 133.7)">These caps go with U8</text>
<text x="95.5" y="157.1" transform="rotate(-90 95.5 157.1)">These caps go with U8</text>
<text x="116.1" y="157.1" transform="rotate(-90 116.1 157.1)">These caps go with U8</text>
<text x="125.7" y="159.8" transform="rotate(-90 125.7 159.8)">Tie in one point on the Ground plane</text>
<text x="62.6" y="176.3" transform="rotate(-90 62.6 176.3)">These caps go with U8</text>
<text x="80.4" y="188.7" transform="rotate(-90 80.4 188.7)">LOCATE NEAR DSP -- U8</text>
</g>
<g font-size="1.6">
<text x="98.1" y="177.6" transform="rotate(-90 98.1 177.6)">( 1.8V )</text>
<text x="118.6" y="179" transform="rotate(-90 118.6 179)">( 3.3V )</text>
</g>
<g font-size="1.3" fill="#454545">
<text x="131.7" y="137.2" transform="rotate(-90 131.7 137.2)">1</text>
<text x="148.1" y="164.6" transform="rotate(-90 148.1 164.6)">A</text>
<text x="148.1" y="162.7" transform="rotate(-90 148.1 162.7)">B</text>
<text x="137.2" y="183.8" transform="rotate(-90 137.2 183.8)">IN</text>
<text x="138.5" y="181.1" transform="rotate(-90 138.5 181.1)">GND</text>
<text x="139.9" y="183.8" transform="rotate(-90 139.9 183.8)">OUT</text>
</g>
<g font-size="1.3">
<text x="131.1" y="147.9" transform="rotate(-90 131.1 147.9)">2</text>
<text x="131.1" y="154.6" transform="rotate(-90 131.1 154.6)">1</text>
<text x="147.6" y="160.2" transform="rotate(-90 147.6 160.2)">2</text>
<text x="147.6" y="167" transform="rotate(-90 147.6 167)">1</text>
<text x="138" y="176.7" transform="rotate(-90 138 176.7)">3</text>
<text x="136.6" y="186.2" transform="rotate(-90 136.6 186.2)">1</text>
<text x="139.3" y="186.2" transform="rotate(-90 139.3 186.2)">2</text>
</g>
<g font-size="1.2">
<text x="154.2" y="44.6" transform="rotate(-90 154.2 44.6)">Revision:</text>
<text x="155.5" y="42.3" transform="rotate(-90 155.5 42.3)">A</text>
<text x="158.3" y="47.3" transform="rotate(-90 158.3 47.3)">o f</text>
<text x="158.3" y="43.2" transform="rotate(-90 158.3 43.2)">14</text>
<text x="158.3" y="49.5" transform="rotate(-90 158.3 49.5)">3</text>
<text x="158.3" y="54.2" transform="rotate(-90 158.3 54.2)">Sheet</text>
<text x="155.5" y="63.8" transform="rotate(-90 155.5 63.8)">510192-0001</text>
<text x="151.4" y="69.3" transform="rotate(-90 151.4 69.3)">DSP Decoupling Capacitors</text>
<text x="144.6" y="74.8" transform="rotate(-90 144.6 74.8)">SPECTRUM DIGITAL INCORPORATED</text>
<text x="148.7" y="72" transform="rotate(-90 148.7 72)">TMS320F28335 EzDSP</text>
<text x="155.5" y="73.4" transform="rotate(-90 155.5 73.4)">DWG NO</text>
<text x="158.3" y="74.8" transform="rotate(-90 158.3 74.8)">Thursday, September 06, 2007</text>
<text x="148.7" y="84.4" transform="rotate(-90 148.7 84.4)">Title:</text>
<text x="151.4" y="84.4" transform="rotate(-90 151.4 84.4)">Page Contents:</text>
<text x="155.5" y="84.4" transform="rotate(-90 155.5 84.4)">Size:B</text>
<text x="158.3" y="84.4" transform="rotate(-90 158.3 84.4)">Date:</text>
<text x="89.5" y="161.5" transform="rotate(-90 89.5 161.5)">VDDA_1V8</text>
<text x="111.4" y="161.5" transform="rotate(-90 111.4 161.5)">VDDA_3V3</text>
<text x="132" y="205.4" transform="rotate(-90 132 205.4)">VDDA_3V3</text>
<text x="31.9" y="221.5" transform="rotate(-90 31.9 221.5)">VDD</text>
<text x="57.9" y="220.9" transform="rotate(-90 57.9 220.9)">VDDIO</text>
<text x="90.9" y="218.6" transform="rotate(-90 90.9 218.6)">1.9V</text>
<text x="110" y="218.6" transform="rotate(-90 110 218.6)">3.3V</text>
</g>
<g font-size="1.2" fill="#111">
<text x="41.8" y="138" transform="rotate(-90 41.8 138)">C59</text>
<text x="42.9" y="138" transform="rotate(-90 42.9 138)">0.1uF</text>
<text x="130.9" y="133.2" transform="rotate(-90 130.9 133.2)">TP1</text>
<text x="132.3" y="135.5" transform="rotate(-90 132.3 135.5)">TEST POINT</text>
<text x="41.8" y="144.8" transform="rotate(-90 41.8 144.8)">C61</text>
<text x="42.9" y="144.8" transform="rotate(-90 42.9 144.8)">0.1uF</text>
<text x="130.9" y="144.8" transform="rotate(-90 130.9 144.8)">0</text>
<text x="41.8" y="153.1" transform="rotate(-90 41.8 153.1)">C40</text>
<text x="42.9" y="153.1" transform="rotate(-90 42.9 153.1)">0.1uF</text>
<text x="41.8" y="161.3" transform="rotate(-90 41.8 161.3)">C41</text>
<text x="42.9" y="161.3" transform="rotate(-90 42.9 161.3)">0.1uF</text>
<text x="130.9" y="158.5" transform="rotate(-90 130.9 158.5)">R25</text>
<text x="145.3" y="163.4" transform="rotate(-90 145.3 163.4)">JP1</text>
<text x="150.9" y="167.5" transform="rotate(-90 150.9 167.5)">JMP-2MM</text>
<text x="41.8" y="169.6" transform="rotate(-90 41.8 169.6)">C21</text>
<text x="42.9" y="169.6" transform="rotate(-90 42.9 169.6)">0.1uF</text>
<text x="41.8" y="176.4" transform="rotate(-90 41.8 176.4)">C8</text>
<text x="42.9" y="176.4" transform="rotate(-90 42.9 176.4)">0.1uF</text>
<text x="41.8" y="184.6" transform="rotate(-90 41.8 184.6)">C5</text>
<text x="42.9" y="184.6" transform="rotate(-90 42.9 184.6)">0.1uF</text>
<text x="66.4" y="180.4" transform="rotate(-90 66.4 180.4)">C60</text>
<text x="67.7" y="180.5" transform="rotate(-90 67.7 180.5)">0.1uF</text>
<text x="118.5" y="182.4" transform="rotate(-90 118.5 182.4)">C37</text>
<text x="120.3" y="182.4" transform="rotate(-90 120.3 182.4)">0.001uF</text>
<text x="134.4" y="183.6" transform="rotate(-90 134.4 183.6)">U29</text>
<text x="142.4" y="183.4" transform="rotate(-90 142.4 183.4)">REF3020</text>
<text x="66.4" y="187.4" transform="rotate(-90 66.4 187.4)">C39</text>
<text x="67.7" y="187.4" transform="rotate(-90 67.7 187.4)">0.1uF</text>
<text x="98" y="186.6" transform="rotate(-90 98 186.6)">C56</text>
<text x="99.8" y="186.6" transform="rotate(-90 99.8 186.6)">0.001uF</text>
<text x="118.5" y="189.3" transform="rotate(-90 118.5 189.3)">C38</text>
<text x="120.3" y="189.3" transform="rotate(-90 120.3 189.3)">0.1uF</text>
<text x="41.8" y="192.8" transform="rotate(-90 41.8 192.8)">C18</text>
<text x="42.9" y="192.9" transform="rotate(-90 42.9 192.9)">0.1uF</text>
<text x="66.4" y="194.2" transform="rotate(-90 66.4 194.2)">C9</text>
<text x="67.7" y="194.2" transform="rotate(-90 67.7 194.2)">0.1uF</text>
<text x="98" y="194.8" transform="rotate(-90 98 194.8)">C58</text>
<text x="99.8" y="194.8" transform="rotate(-90 99.8 194.8)">0.1uF</text>
<text x="118.5" y="195.6" transform="rotate(-90 118.5 195.6)">C3</text>
<text x="119.8" y="195.6" transform="rotate(-90 119.8 195.6)">1uF</text>
<text x="41.8" y="201.1" transform="rotate(-90 41.8 201.1)">C19</text>
<text x="42.9" y="201.1" transform="rotate(-90 42.9 201.1)">0.1uF</text>
<text x="66.4" y="201.1" transform="rotate(-90 66.4 201.1)">C6</text>
<text x="67.7" y="201.1" transform="rotate(-90 67.7 201.1)">0.1uF</text>
<text x="98" y="201.1" transform="rotate(-90 98 201.1)">C2</text>
<text x="99.2" y="201.1" transform="rotate(-90 99.2 201.1)">1uF</text>
<text x="140.5" y="200.3" transform="rotate(-90 140.5 200.3)">C57</text>
<text x="142.3" y="200.3" transform="rotate(-90 142.3 200.3)">0.47uF</text>
<text x="41.8" y="209.3" transform="rotate(-90 41.8 209.3)">CT5</text>
<text x="42.9" y="209.3" transform="rotate(-90 42.9 209.3)">22uF</text>
<text x="66.4" y="208" transform="rotate(-90 66.4 208)">C20</text>
<text x="67.7" y="208" transform="rotate(-90 67.7 208)">0.1uF</text>
<text x="91.1" y="211.9" transform="rotate(-90 91.1 211.9)">L4</text>
<text x="111.7" y="210.6" transform="rotate(-90 111.7 210.6)">L3</text>
<text x="117.2" y="214.7" transform="rotate(-90 117.2 214.7)">BLM21P221SN</text>
<text x="41.8" y="217.6" transform="rotate(-90 41.8 217.6)">CT6</text>
<text x="42.9" y="217.6" transform="rotate(-90 42.9 217.6)">22uF</text>
<text x="65" y="216.2" transform="rotate(-90 65 216.2)">CT1</text>
<text x="66.3" y="216.2" transform="rotate(-90 66.3 216.2)">22uF</text>
<text x="96.6" y="216" transform="rotate(-90 96.6 216)">BLM21P221SN</text>
</g>
<g font-size="1.2" fill="#616161">
<text x="148.1" y="138" transform="rotate(-90 148.1 138)">2</text>
<text x="148.1" y="145.6" transform="rotate(-90 148.1 145.6)">ADCREFIN</text>
<text x="147.3" y="155.4" transform="rotate(-90 147.3 155.4)">ADCREFIN</text>
<text x="93.8" y="171.9" transform="rotate(-90 93.8 171.9)">VDDA_1V8</text>
<text x="114.4" y="173.3" transform="rotate(-90 114.4 173.3)">VDDA_3V3</text>
</g>
<g font-size="1.1" fill="#616161">
<text x="134.8" y="146.1" transform="rotate(-90 134.8 146.1)">AGND</text>
<text x="144.5" y="173.5" transform="rotate(-90 144.5 173.5)">AGND</text>
<text x="125.2" y="185.9" transform="rotate(-90 125.2 185.9)">AGND</text>
<text x="106" y="190" transform="rotate(-90 106 190)">AGND</text>
<text x="147.2" y="203.7" transform="rotate(-90 147.2 203.7)">AGND</text>
</g>
<g font-size="1.1" fill="#262626">
<text x="41.6" y="211.5" transform="rotate(-90 41.6 211.5)">+</text>
<text x="41.6" y="219.8" transform="rotate(-90 41.6 219.8)">+</text>
<text x="64.9" y="218.4" transform="rotate(-90 64.9 218.4)">+</text>
</g>
<g font-size=".5">
<text x="45.2" y="37.6" transform="rotate(-90 45.2 37.6)">D</text>
<text x="78.1" y="37.6" transform="rotate(-90 78.1 37.6)">C</text>
<text x="111" y="37.6" transform="rotate(-90 111 37.6)">B</text>
<text x="143.9" y="37.6" transform="rotate(-90 143.9 37.6)">A</text>
<text x="28.1" y="58.5" transform="rotate(-90 28.1 58.5)">1</text>
<text x="160.5" y="58.5" transform="rotate(-90 160.5 58.5)">1</text>
<text x="28.1" y="99.9" transform="rotate(-90 28.1 99.9)">2</text>
<text x="160.5" y="99.9" transform="rotate(-90 160.5 99.9)">2</text>
<text x="28.1" y="141.3" transform="rotate(-90 28.1 141.3)">3</text>
<text x="160.5" y="141.3" transform="rotate(-90 160.5 141.3)">3</text>
<text x="28.1" y="182.7" transform="rotate(-90 28.1 182.7)">4</text>
<text x="160.5" y="182.7" transform="rotate(-90 160.5 182.7)">4</text>
<text x="28.1" y="224.1" transform="rotate(-90 28.1 224.1)">5</text>
<text x="160.5" y="224.1" transform="rotate(-90 160.5 224.1)">5</text>
<text x="45.2" y="245.4" transform="rotate(-90 45.2 245.4)">D</text>
<text x="78.1" y="245.4" transform="rotate(-90 78.1 245.4)">C</text>
<text x="111" y="245.4" transform="rotate(-90 111 245.4)">B</text>
<text x="143.9" y="245.4" transform="rotate(-90 143.9 245.4)">A</text>
</g>
</svg>
